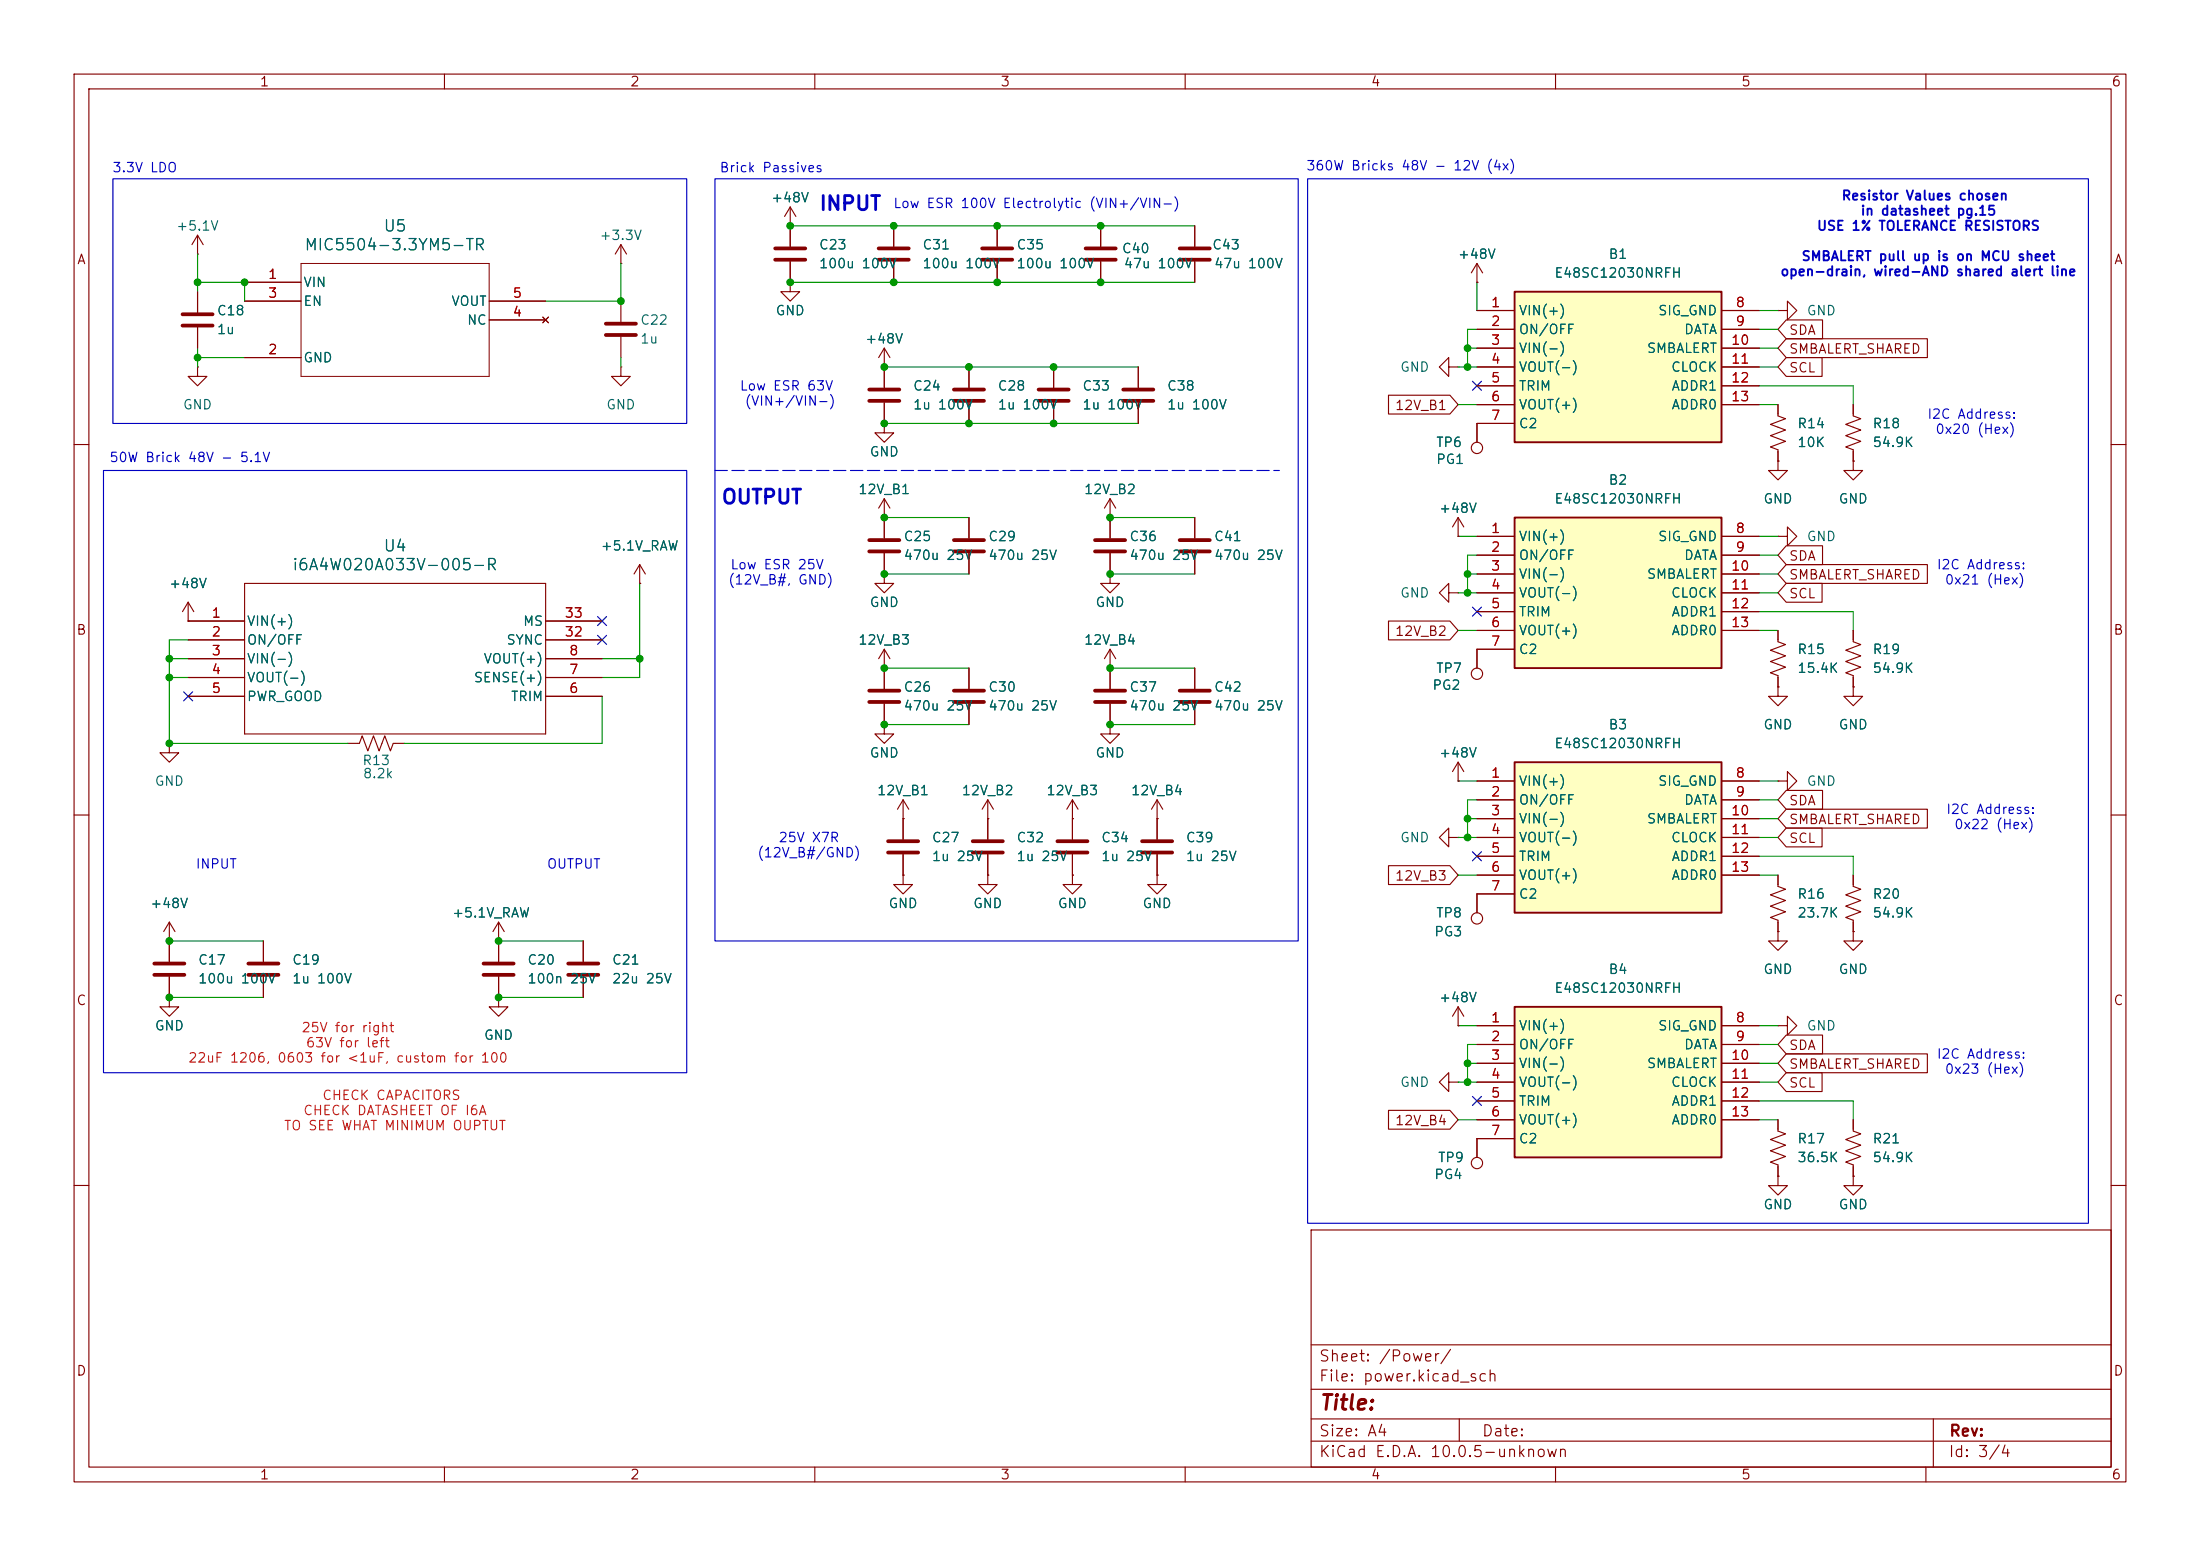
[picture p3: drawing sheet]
<svg xmlns="http://www.w3.org/2000/svg" width="297mm" height="210mm" viewBox="0 0 297 210" stroke-linecap="round" stroke-linejoin="round" font-family="sans-serif">
<g fill="none" stroke="#840000" stroke-width=".15">
<path d="M10 10h277v190h-277zM12 12h273v186h-273zM60 10v2M110 10v2M160 10v2M210 10v2M260 10v2M26.7 34.3h.1M26.7 31.8v2.5M26.7 39.4v2.8M26.7 31.8l-.8 1.2M26.7 31.8l.7 1.2"/>
<path d="M33 38.1h7.6M83.8 35.6h.1M83.8 33l-.7 1.3M83.8 33l.8 1.3M83.8 33v2.6M106.7 38.1v1.3h1.2l-1.2 1.2-1.3-1.2h1.3M106.7 38.1h.1M120.6 30.5v2.8M120.6 35.3v2.8M26.7 49.5v1.3h1.2l-1.2 1.3-1.3-1.3h1.3M26.7 49.5h.1M26.7 44.2v2.8"/>
<path d="M33 48.3h7.6M33 40.6h7.6M66 40.6h7.7M66 43.2h7.7M73.3 42.8l.7 .8M74 42.8l-.7 .8M83.8 49.5v1.3h1.3l-1.3 1.3-1.3-1.3h1.3M83.8 49.5h.1M83.8 40.6v2.8M83.8 45.5v2.8M119.4 57.2v1.2h1.2l-1.2 1.3-1.3-1.3h1.3M119.4 57.2h.1"/>
<path d="M119.4 49.5h.1M119.4 47v2.5M119.4 47l-.8 1.3M119.4 47l.7 1.3M195.6 49.5v-1.2l-1.3 1.2 1.3 1.3v-1.3h1.2M196.8 49.5h.1M199.4 57.2v2.5M10 60h2M86.4 78.7h.1M86.4 76.2l-.8 1.3M86.4 76.2l.7 1.3M86.4 76.2v2.5"/>
<path d="M119.4 69.9h.1M119.4 67.3v5.3M119.4 74.7v2.8M119.4 67.3l-.8 1.3M119.4 67.3l.7 1.3M196.8 72.4h.1M196.8 69.9l-.7 1.2M196.8 69.9l.8 1.2M196.8 69.9v2.5M285 60h2M119.4 90.2h.1M119.4 87.6v5.4"/>
<path d="M119.4 95v2.8M119.4 87.6l-.8 1.3M119.4 87.6l.7 1.3M195.6 80v-1.3l-1.3 1.3 1.3 1.3v-1.3h1.2M196.8 80h.1M199.4 87.6v2.6M240 92.7v1.3h1.3l-1.3 1.3-1.2-1.3h1.2M240 92.7h.1M10 110h2M195.6 113v-1.2l-1.3 1.2 1.3 1.3v-1.3h1.2M196.8 113h.1M240 105.4h1.3v-1.3l1.3 1.3-1.3 1.3v-1.3"/>
<path d="M240 105.4h.1M285 110h2M22.9 134.6v1.3h1.2l-1.2 1.3-1.3-1.3h1.3M22.9 134.6h.1M22.9 127h.1M22.9 124.5v5.3M22.9 131.8v2.8M22.9 124.5l-.8 1.2M22.9 124.5l.7 1.2M35.6 127v2.8M35.6 131.8v2.8M67.3 127h.1"/>
<path d="M67.3 124.5l-.8 1.2M67.3 124.5l.8 1.2M67.3 124.5v2.5M199.4 120.7v2.5M199.4 153.7v2.5M10 160h2M177 166h108v32h-108zM285 160h2M60 198v2M110 198v2M160 198v2M177 194.5h108"/>
<path d="M177 191.5h108M177 187.5h108M177 181.5h108M197 191.5v3M210 198v2M260 198v2M261 191.5v6.5"/>
<circle cx="199.4" cy="60.5" r=".76"/>
<circle cx="199.4" cy="90.9" r=".76"/>
<circle cx="199.4" cy="124" r=".76"/>
<circle cx="199.4" cy="157" r=".76"/>
</g>
<g fill="none" stroke="#840000" stroke-width=".51">
<path d="M118.6 33.5h4.1M118.6 35.1h4.1M24.6 42.4h4.1M24.6 43.9h4.1M81.8 43.7h4.1M81.8 45.2h4.1M117.3 72.9h4.1M117.3 74.4h4.1M117.3 93.2h4.1M117.3 94.7h4.1M20.8 130h4.1M20.8 131.6h4.1"/>
<path d="M33.5 130h4.1M33.5 131.6h4.1"/>
</g>
<path d="M40.6 35.6h25.4v15.2h-25.4z" fill="none" stroke="#840000" stroke-width=".14"/>
<path d="M204.5 69.9h27.9v20.3h-27.9z" fill="#ffffc2"/>
<path d="M204.5 69.9h27.9v20.3h-27.9z" fill="none" stroke="#840000" stroke-width=".25"/>
<g fill="none" stroke="#840000" stroke-width=".15">
<path d="M199.4 72.4h5.1M199.4 74.9h5.1M199.4 77.5h5.1M232.4 72.4h5.1M232.4 74.9h5.1M232.4 77.5h5.1M240 72.4h1.3v-1.3l1.3 1.3-1.3 1.3v-1.3M240 72.4h.1M199.4 80h5.1M199.4 82.6h5.1M199.4 85.1h5.1M199.4 87.6h5.1"/>
<path d="M232.4 80h5.1M232.4 82.6h5.1M232.4 85.1h5.1M240 85.1v1.5l1 .4-2 .8 2 .7-2 .8 2 .7-2 .8 1 .4v1.5M250.2 85.1v1.5l1 .4-2 .8 2 .7-2 .8 2 .7-2 .8 1 .4v1.5"/>
</g>
<path d="M204.5 135.9h27.9v20.3h-27.9z" fill="#ffffc2"/>
<path d="M204.5 135.9h27.9v20.3h-27.9z" fill="none" stroke="#840000" stroke-width=".25"/>
<g fill="none" stroke="#840000" stroke-width=".15">
<path d="M106.7 30.5h.1M106.7 27.9v5.4M106.7 35.3v2.8M106.7 27.9l-.8 1.3M106.7 27.9l.7 1.3M240 54.6v1.5l1 .4-2 .8 2 .7-2 .8 2 .8-2 .7 1 .4v1.5M240 41.9h1.3v-1.3l1.3 1.3-1.3 1.3v-1.3M240 41.9h.1M250.2 54.6v1.5l1 .4-2 .8 2 .7-2 .8 2 .8-2 .7 1 .4v1.5M240 62.2v1.3h1.3l-1.3 1.3-1.2-1.3h1.2M240 62.2h.1M250.2 62.2v1.3h1.3l-1.3 1.3-1.3-1.3h1.3"/>
<path d="M250.2 62.2h.1M250.2 92.7v1.3h1.3l-1.3 1.3-1.3-1.3h1.3M250.2 92.7h.1M196.8 138.4h.1M196.8 135.9l-.7 1.3M196.8 135.9l.8 1.3M196.8 135.9v2.5M199.4 138.4h5.1M232.4 138.4h5.1M195.6 146.1v-1.3l-1.3 1.3 1.3 1.2v-1.2h1.2M196.8 146.1h.1M199.4 141h5.1"/>
<path d="M199.4 143.5h5.1M199.4 146.1h5.1M199.4 148.6h5.1M199.4 151.1h5.1M199.4 153.7h5.1M232.4 141h5.1M232.4 143.5h5.1M232.4 146.1h5.1M232.4 148.6h5.1M232.4 151.1h5.1"/>
</g>
<path d="M104.6 33.5h4.1M104.6 35.1h4.1" fill="none" stroke="#840000" stroke-width=".51"/>
<path d="M204.5 39.4h27.9v20.3h-27.9z" fill="#ffffc2"/>
<path d="M204.5 39.4h27.9v20.3h-27.9z" fill="none" stroke="#840000" stroke-width=".25"/>
<g fill="none" stroke="#840000" stroke-width=".15">
<path d="M199.4 38.1h.1M199.4 35.6l-.8 1.2M199.4 35.6l.8 1.2M199.4 35.6v2.5M199.4 41.9h5.1M199.4 44.5h5.1M199.4 47h5.1M199.4 49.5h5.1M199.4 52.1h5.1M199.4 54.6h5.1M199.4 57.2h5.1M232.4 41.9h5.1"/>
<path d="M232.4 44.5h5.1M232.4 47h5.1M232.4 49.5h5.1M232.4 52.1h5.1M232.4 54.6h5.1M25.4 83.8h.1M25.4 81.3l-.8 1.3M25.4 81.3l.8 1.3M25.4 81.3v2.5M144.8 110.5h.1M144.8 108l-.8 1.2M144.8 108l.7 1.2"/>
<path d="M144.8 108v2.5M196.8 105.4h.1M196.8 102.9l-.7 1.2M196.8 102.9l.8 1.2M196.8 102.9v2.5"/>
</g>
<path d="M204.5 102.9h27.9v20.3h-27.9z" fill="#ffffc2"/>
<path d="M204.5 102.9h27.9v20.3h-27.9z" fill="none" stroke="#840000" stroke-width=".25"/>
<g fill="none" stroke="#840000" stroke-width=".15">
<path d="M26.7 39.4v2.8M33 38.1h7.6M106.7 38.1h.1M106.7 30.5h.1M106.7 30.5v2.8M106.7 35.3v2.8M120.6 30.5v2.8M120.6 35.3v2.8M134.6 30.5v2.8M134.6 35.3v2.8M148.6 30.5v2.8M148.6 35.3v2.8"/>
<path d="M161.3 30.5v2.8M161.3 35.3v2.8M199.4 38.1h.1M26.7 44.2v2.8M33 48.3h7.6M33 40.6h7.6M66 40.6h7.7M66 43.2h7.7M73.3 42.8l.7 .8M74 42.8l-.7 .8M119.4 57.2h.1M119.4 49.5h.1"/>
<path d="M119.4 49.5v2.8M119.4 54.4v2.8M130.8 49.5v2.8M130.8 54.4v2.8M142.2 49.5v2.8M142.2 54.4v2.8M153.7 49.5v2.8M153.7 54.4v2.8M187.4 53.3h8.3l1.1 1.3-1.1 1.3h-8.3zM199.4 41.9h5.1M199.4 44.5h5.1M199.4 47h5.1"/>
<path d="M199.4 49.5h5.1M199.4 52.1h5.1M199.4 54.6h5.1M204.5 57.2h-5.1v2.5M232.4 41.9h5.1M232.4 44.5h5.1M232.4 47h5.1M232.4 49.5h5.1M232.4 52.1h5.1M232.4 54.6h5.1M240 54.6v1.3M241.1 43.2h4.9v2.5h-4.9l-1.1-1.2z"/>
<path d="M241.1 45.7h19.1v2.6h-19.1l-1.1-1.3zM241.1 48.3h4.9v2.5h-4.9l-1.1-1.3zM250.2 54.6v1.3M33 78.7h40.7v20.4h-40.7zM86.4 78.7h.1M119.4 77.5v1.2h1.2l-1.2 1.3-1.3-1.3h1.3M119.4 77.5h.1M119.4 69.9h.1M119.4 69.9v2.7M119.4 74.7v2.8M130.8 69.9v2.7M130.8 74.7v2.8"/>
<path d="M149.9 77.5v1.2h1.2l-1.2 1.3-1.3-1.3h1.3M149.9 77.5h.1M149.9 69.9h.1M149.9 67.3v5.3M149.9 74.7v2.8M149.9 67.3l-.8 1.3M149.9 67.3l.7 1.3M161.3 69.9v2.7M161.3 74.7v2.8M196.8 72.4h.1M199.4 72.4h5.1M199.4 74.9h5.1"/>
<path d="M199.4 77.5h5.1M232.4 72.4h5.1M232.4 74.9h5.1M232.4 77.5h5.1M240 62.2h.1M240 61v1.2M241.1 76.2h19.1v2.5h-19.1l-1.1-1.2zM241.1 78.7h4.9v2.6h-4.9l-1.1-1.3zM241.1 73.7h4.9v2.5h-4.9l-1.1-1.3zM250.2 62.2h.1M250.2 61v1.2M25.4 83.8h.1"/>
<path d="M25.4 83.8h7.6M25.4 86.4h7.6M25.4 88.9h7.6M25.4 91.4h7.6M25.4 94h7.6M73.7 83.8h7.6M73.7 86.4h7.6M73.7 88.9h7.6M73.7 91.4h7.6M73.7 94h7.6M119.4 97.8v1.3h1.2l-1.2 1.2-1.3-1.2h1.3M119.4 97.8h.1"/>
<path d="M119.4 90.2h.1M119.4 90.2v2.8M119.4 95v2.8M130.8 90.2v2.8M130.8 95v2.8M149.9 90.2h.1M149.9 97.8v1.3h1.2l-1.2 1.2-1.3-1.2h1.3M149.9 97.8h.1M149.9 87.6l-.8 1.3M149.9 87.6l.7 1.3M149.9 87.6v5.4M149.9 95v2.8"/>
<path d="M161.3 90.2v2.8M161.3 95v2.8M187.4 83.8h8.3l1.1 1.3-1.1 1.3h-8.3zM199.4 80h5.1M199.4 82.6h5.1M199.4 85.1h5.1M204.5 87.6h-5.1v2.6M232.4 80h5.1M232.4 82.6h5.1M232.4 85.1h5.1M240 92.7h.1M240 85.1v1.3"/>
<path d="M240 91.4v1.3M250.2 92.7h.1M250.2 85.1v1.3M250.2 91.4v1.3M22.9 100.3v1.3h1.2l-1.2 1.3-1.3-1.3h1.3M22.9 100.3h.1M47 100.3h1.5l.4-1 .8 2 .7-2 .8 2 .7-2 .8 2 .4-1h1.5M121.9 110.5h.1M121.9 118.1v1.3h1.3l-1.3 1.3-1.3-1.3h1.3M121.9 118.1h.1M121.9 108v5.3M121.9 115.3v2.8"/>
<path d="M121.9 108l-.7 1.2M121.9 108l.8 1.2M133.3 110.5h.1M133.3 118.1v1.3h1.3l-1.3 1.3-1.2-1.3h1.2M133.3 118.1h.1M133.3 108l-.7 1.2M133.3 108l.8 1.2M133.3 108v5.3M133.3 115.3v2.8M144.8 118.1v1.3h1.2l-1.2 1.3-1.3-1.3h1.3M144.8 118.1h.1M144.8 110.5h.1"/>
<path d="M144.8 110.5v2.8M144.8 115.3v2.8M156.2 118.1v1.3h1.3l-1.3 1.3-1.3-1.3h1.3M156.2 118.1h.1M156.2 110.5h.1M156.2 108l-.8 1.2M156.2 108l.8 1.2M156.2 108v5.3M156.2 115.3v2.8M187.4 116.8h8.3l1.1 1.3-1.1 1.3h-8.3zM196.8 105.4h.1M199.4 105.4h5.1"/>
<path d="M199.4 108h5.1M199.4 110.5h5.1M199.4 113h5.1M199.4 115.6h5.1M199.4 118.1h5.1M232.4 105.4h5.1M232.4 108h5.1M232.4 110.5h5.1M232.4 113h5.1M232.4 115.6h5.1M232.4 118.1h5.1M240 118.1v1.5l1 .4-2 .8 2 .7-2 .8 2 .8-2 .7 1 .4v1.5"/>
<path d="M241.1 106.7h4.9v2.5h-4.9l-1.1-1.2zM241.1 109.2h19.1v2.6h-19.1l-1.1-1.3zM241.1 111.8h4.9v2.5h-4.9l-1.1-1.3zM250.2 118.1v1.5l1 .4-2 .8 2 .7-2 .8 2 .8-2 .7 1 .4v1.5M22.9 127h.1M22.9 134.6h.1M22.9 127v2.8M22.9 131.8v2.8M35.6 127v2.8M35.6 131.8v2.8M67.3 134.6v1.3h1.3l-1.3 1.3-1.3-1.3h1.3M67.3 134.6h.1"/>
<path d="M67.3 127h.1M67.3 127v2.8M67.3 131.8v2.8M78.7 127v2.8M78.7 131.8v2.8M196.8 138.4h.1M199.4 138.4h5.1M204.5 120.7h-5.1v2.5M232.4 138.4h5.1M240 125.7v1.3h1.3l-1.3 1.3-1.2-1.3h1.2M240 125.7h.1M240 138.4h1.3v-1.2l1.3 1.2-1.3 1.3v-1.3"/>
<path d="M240 138.4h.1M241.1 139.7h4.9v2.5h-4.9l-1.1-1.2zM250.2 125.7v1.3h1.3l-1.3 1.3-1.3-1.3h1.3M250.2 125.7h.1M187.4 149.9h8.3l1.1 1.2-1.1 1.3h-8.3zM199.4 141h5.1M199.4 143.5h5.1M199.4 146.1h5.1M199.4 148.6h5.1M199.4 151.1h5.1M204.5 153.7h-5.1v2.5M232.4 141h5.1"/>
<path d="M232.4 143.5h5.1M232.4 146.1h5.1M232.4 148.6h5.1M232.4 151.1h5.1M240 158.8v1.2h1.3l-1.3 1.3-1.2-1.3h1.2M240 158.8h.1M240 151.1v1.6l1 .3-2 .8 2 .8-2 .7 2 .8-2 .7 1 .4v1.6M241.1 142.2h19.1v2.6h-19.1l-1.1-1.3zM241.1 144.8h4.9v2.5h-4.9l-1.1-1.2zM250.2 151.1v1.6l1 .3-2 .8 2 .8-2 .7 2 .8-2 .7 1 .4v1.6M250.2 158.8v1.2h1.3l-1.3 1.3-1.3-1.3h1.3M250.2 158.8h.1"/>
</g>
<g fill="none" stroke="#840000" stroke-width=".51">
<path d="M132.6 33.5h4.1M132.6 35.1h4.1M146.6 33.5h4M146.6 35.1h4M159.3 33.5h4M159.3 35.1h4M117.3 52.6h4.1M117.3 54.1h4.1M128.8 52.6h4M128.8 54.1h4M140.2 52.6h4.1M140.2 54.1h4.1"/>
<path d="M151.6 52.6h4.1M151.6 54.1h4.1M128.8 72.9h4M128.8 74.4h4M147.8 72.9h4.1M147.8 74.4h4.1M159.3 72.9h4M159.3 74.4h4M128.8 93.2h4M128.8 94.7h4M147.8 93.2h4.1M147.8 94.7h4.1"/>
<path d="M159.3 93.2h4M159.3 94.7h4M119.9 113.5h4.1M119.9 115.1h4.1M131.3 113.5h4.1M131.3 115.1h4.1M142.7 113.5h4.1M142.7 115.1h4.1M154.2 113.5h4M154.2 115.1h4M65.3 130h4M65.3 131.6h4"/>
<path d="M76.7 130h4.1M76.7 131.6h4.1"/>
</g>
<path d="M96.5 63.5h76.2" fill="none" stroke="#0000c2" stroke-width=".15" stroke-dasharray="1.7 .6"/>
<g fill="none" stroke="#009600" stroke-width=".15">
<path d="M26.7 38.1h6.3v2.5M26.7 34.3v5.1M83.8 35.6v5h-10.1M106.7 30.5h54.6M106.7 38.1h54.6M199.4 38.1v3.8M26.7 47v2.5M26.7 48.3h6.3M83.8 48.3v1.2M119.4 57.2h34.3M119.4 49.5h34.3M196.8 49.5h2.6"/>
<path d="M196.8 54.6h2.6M198.1 47h1.3M199.4 44.5h-1.3v5M237.5 52.1h12.7v2.5M237.5 47h2.5M237.5 49.5h2.5M237.5 54.6h2.5M237.5 44.5h2.5M237.5 41.9h2.5M86.4 78.7v12.7h-5.1M119.4 77.5h11.4M119.4 69.9h11.4"/>
<path d="M149.9 77.5h11.4M149.9 69.9h11.4M196.8 72.4h2.6M198.1 77.5h1.3M199.4 74.9h-1.3v5.1M237.5 77.5h2.5M237.5 72.4h2.5M237.5 74.9h2.5M22.9 91.4h2.5M22.9 88.9h2.5M25.4 86.4h-2.5v13.9h24.1M81.3 94v6.3h-26.7"/>
<path d="M81.3 88.9h5.1M119.4 90.2h11.4M119.4 97.8h11.4M149.9 90.2h11.4M149.9 97.8h11.4M196.8 80h2.6M196.8 85.1h2.6M237.5 80h2.5M237.5 82.6h12.7v2.5M237.5 85.1h2.5M196.8 113h2.6M196.8 118.1h2.6"/>
<path d="M196.8 105.4h2.6M198.1 110.5h1.3M199.4 108h-1.3v5M237.5 113h2.5M237.5 115.6h12.7v2.5M237.5 110.5h2.5M237.5 118.1h2.5M237.5 108h2.5M237.5 105.4h2.5M22.9 134.6h12.7M22.9 127h12.7M67.3 134.6h11.4"/>
<path d="M67.3 127h11.4M196.8 138.4h2.6M237.5 138.4h2.5M196.8 146.1h2.6M196.8 151.1h2.6M198.1 143.5h1.3M199.4 141h-1.3v5.1M237.5 148.6h12.7v2.5M237.5 146.1h2.5M237.5 151.1h2.5M237.5 141h2.5M237.5 143.5h2.5"/>
</g>
<g fill="none" stroke="#000084" stroke-width=".15">
<path d="M198.8 51.5l1.2 1.2M200 51.5l-1.2 1.2M24.8 93.4l1.2 1.2M26 93.4l-1.2 1.2M80.7 85.8l1.2 1.2M80.7 83.2l1.2 1.2M81.9 85.8l-1.2 1.2M81.9 83.2l-1.2 1.2M198.8 81.9l1.2 1.3M200 81.9l-1.2 1.3M198.8 115l1.2 1.2M200 115l-1.2 1.2"/>
<path d="M198.8 148l1.2 1.2M200 148l-1.2 1.2"/>
</g>
<path d="M15.2 24.1h77.5v33.1h-77.5zM96.5 24.1h78.8v102.9h-78.8zM176.5 24.1h105.4v141h-105.4zM14 63.5h78.7v81.3h-78.7z" fill="none" stroke="#0000c2" stroke-width=".15"/>
<g fill="#009600" stroke="#009600" stroke-width=".14">
<circle cx="198.1" cy="49.5" r=".46"/>
<circle cx="198.1" cy="47" r=".46"/>
<circle cx="198.1" cy="113" r=".46"/>
<circle cx="198.1" cy="110.5" r=".46"/>
<circle cx="198.1" cy="80" r=".46"/>
<circle cx="198.1" cy="77.5" r=".46"/>
<circle cx="198.1" cy="146.1" r=".46"/>
<circle cx="198.1" cy="143.5" r=".46"/>
<circle cx="134.6" cy="30.5" r=".46"/>
<circle cx="120.6" cy="30.5" r=".46"/>
<circle cx="142.2" cy="49.5" r=".46"/>
<circle cx="142.2" cy="57.2" r=".46"/>
<circle cx="130.8" cy="49.5" r=".46"/>
<circle cx="119.4" cy="49.5" r=".46"/>
<circle cx="130.8" cy="57.2" r=".46"/>
<circle cx="119.4" cy="57.2" r=".46"/>
<circle cx="119.4" cy="69.9" r=".46"/>
<circle cx="119.4" cy="77.5" r=".46"/>
<circle cx="148.6" cy="30.5" r=".46"/>
<circle cx="149.9" cy="77.5" r=".46"/>
<circle cx="149.9" cy="90.2" r=".46"/>
<circle cx="149.9" cy="69.9" r=".46"/>
<circle cx="67.3" cy="127" r=".46"/>
<circle cx="67.3" cy="134.6" r=".46"/>
<circle cx="22.9" cy="100.3" r=".46"/>
<circle cx="22.9" cy="134.6" r=".46"/>
<circle cx="22.9" cy="127" r=".46"/>
<circle cx="119.4" cy="97.8" r=".46"/>
<circle cx="119.4" cy="90.2" r=".46"/>
<circle cx="86.4" cy="88.9" r=".46"/>
<circle cx="83.8" cy="40.6" r=".46"/>
<circle cx="106.7" cy="30.5" r=".46"/>
<circle cx="106.7" cy="38.1" r=".46"/>
<circle cx="26.7" cy="38.1" r=".46"/>
<circle cx="33" cy="38.1" r=".46"/>
<circle cx="26.7" cy="48.3" r=".46"/>
<circle cx="22.9" cy="88.9" r=".46"/>
<circle cx="22.9" cy="91.4" r=".46"/>
<circle cx="134.6" cy="38.1" r=".46"/>
<circle cx="148.6" cy="38.1" r=".46"/>
<circle cx="120.6" cy="38.1" r=".46"/>
<circle cx="149.9" cy="97.8" r=".46"/>
</g>
<text font-size="2" fill="#840000" x="178" y="190.8">Title:</text>
<g font-size="1.9" fill="#0000c2">
<text x="110.5" y="28.9">INPUT</text>
<text x="97.3" y="68.5">OUTPUT</text>
</g>
<g font-size="1.5" fill="#006464">
<text x="41" y="34.2">MIC5504-3.3YM5-TR</text>
<text x="51.7" y="31.6">U5</text>
<text x="39.4" y="77.4">i6A4W020A033V-005-R</text>
<text x="51.7" y="74.8">U4</text>
</g>
<g font-size="1.5" fill="#840000">
<text x="178" y="184.1">Sheet: /Power/</text>
<text x="178" y="186.8">File: power.kicad_sch</text>
<text x="178" y="197">KiCad E.D.A. 10.0.5-unknown</text>
<text x="178" y="194.2">Size: A4</text>
<text x="200" y="194.2">Date:</text>
<text x="263" y="197">Id: 3/4</text>
<text x="263" y="194.2">Rev:</text>
</g>
<g font-size="1.3" fill="#840000">
<text x="35" y="12">1</text>
<text x="85" y="12">2</text>
<text x="135" y="12">3</text>
<text x="185" y="12">4</text>
<text x="235" y="12">5</text>
<text x="285" y="12">6</text>
<text x="10.3" y="36">A</text>
<text x="285.3" y="36">A</text>
<text x="241.4" y="45.5">SDA</text>
<text x="241.4" y="48">SMBALERT_SHARED</text>
<text x="241.4" y="50.6">SCL</text>
<text x="188.2" y="55.7">12V_B1</text>
<text x="241.4" y="76">SDA</text>
<text x="241.4" y="78.5">SMBALERT_SHARED</text>
<text x="241.4" y="81.1">SCL</text>
<text x="10.2" y="86">B</text>
<text x="188.2" y="86.1">12V_B2</text>
<text x="285.2" y="86">B</text>
<text x="241.4" y="109">SDA</text>
<text x="241.4" y="111.5">SMBALERT_SHARED</text>
<text x="188.2" y="119.2">12V_B3</text>
<text x="241.4" y="114.1">SCL</text>
<text x="10.2" y="136">C</text>
<text x="285.2" y="136">C</text>
<text x="241.4" y="142">SDA</text>
<text x="241.4" y="144.6">SMBALERT_SHARED</text>
<text x="241.4" y="147.1">SCL</text>
<text x="188.2" y="152.2">12V_B4</text>
<text x="10.2" y="186">D</text>
<text x="285.2" y="186">D</text>
<text x="35" y="200">1</text>
<text x="85" y="200">2</text>
<text x="135" y="200">3</text>
<text x="185" y="200">4</text>
<text x="235" y="200">5</text>
<text x="285" y="200">6</text>
</g>
<g font-size="1.3" fill="#0000c2">
<text x="15.1" y="23.6">3.3V LDO</text>
<text x="97.1" y="23.6">Brick Passives</text>
<text x="176.3" y="23.3">360W Bricks 48V - 12V (4x)</text>
<text x="120.5" y="28.4">Low ESR 100V Electrolytic (VIN+/VIN-)</text>
<text x="248.5" y="27.3">Resistor Values chosen</text>
<text x="251.1" y="29.4">in datasheet pg.15</text>
<text x="243.1" y="35.5">SMBALERT pull up is on MCU sheet</text>
<text x="245.2" y="31.4">USE 1% TOLERANCE RESISTORS</text>
<text x="240.3" y="37.6">open-drain, wired-AND shared alert line</text>
<text x="99.8" y="53">Low ESR 63V</text>
<text x="100.4" y="55.1">(VIN+/VIN-)</text>
<text x="260.1" y="56.8">I2C Address:</text>
<text x="261.2" y="58.9">0x20 (Hex)</text>
<text x="14.7" y="62.7">50W Brick 48V - 5.1V</text>
<text x="98.5" y="77.2">Low ESR 25V</text>
<text x="261.4" y="77.2">I2C Address:</text>
<text x="98.2" y="79.2">(12V_B#, GND)</text>
<text x="262.5" y="79.2">0x21 (Hex)</text>
<text x="105" y="114">25V X7R</text>
<text x="262.6" y="110.2">I2C Address:</text>
<text x="263.7" y="112.2">0x22 (Hex)</text>
<text x="26.3" y="117.6">INPUT</text>
<text x="73.7" y="117.6">OUTPUT</text>
<text x="102.1" y="116">(12V_B#/GND)</text>
<text x="261.4" y="143.2">I2C Address:</text>
<text x="262.5" y="145.2">0x23 (Hex)</text>
</g>
<g font-size="1.3" fill="#006464">
<text x="104" y="27.6">+48V</text>
<text x="23.7" y="31.4">+5.1V</text>
<text x="80.9" y="32.7">+3.3V</text>
<text x="110.5" y="34">C23</text>
<text x="124.4" y="34">C31</text>
<text x="137.1" y="34">C35</text>
<text x="151.4" y="34.5">C40</text>
<text x="163.6" y="34">C43</text>
<text x="196.7" y="35.3">+48V</text>
<text x="217.1" y="35.3">B1</text>
<text x="40.9" y="39.1">VIN</text>
<text x="40.9" y="41.6">EN</text>
<text x="60.8" y="41.6">VOUT</text>
<text x="110.5" y="36.5">100u 100V</text>
<text x="124.4" y="36.5">100u 100V</text>
<text x="137.1" y="36.5">100u 100V</text>
<text x="151.6" y="36.5">47u 100V</text>
<text x="163.8" y="36.5">47u 100V</text>
<text x="209.8" y="37.8">E48SC12030NRFH</text>
<text x="29.2" y="42.9">C18</text>
<text x="29.2" y="45.4">1u</text>
<text x="63" y="44.1">NC</text>
<text x="86.3" y="44.1">C22</text>
<text x="86.3" y="46.7">1u</text>
<text x="104.6" y="42.9">GND</text>
<text x="116.7" y="46.7">+48V</text>
<text x="205" y="42.9">VIN(+)</text>
<text x="205" y="45.4">ON/OFF</text>
<text x="205" y="48">VIN(-)</text>
<text x="222.2" y="48">SMBALERT</text>
<text x="223.8" y="42.9">SIG_GND</text>
<text x="227.3" y="45.4">DATA</text>
<text x="243.8" y="42.9">GND</text>
<text x="40.9" y="49.2">GND</text>
<text x="123.2" y="53">C24</text>
<text x="134.6" y="53">C28</text>
<text x="146" y="53">C33</text>
<text x="157.5" y="53">C38</text>
<text x="188.9" y="50.5">GND</text>
<text x="205" y="50.5">VOUT(-)</text>
<text x="205" y="53">TRIM</text>
<text x="225.5" y="50.5">CLOCK</text>
<text x="225.6" y="53">ADDR1</text>
<text x="24.6" y="55.6">GND</text>
<text x="81.8" y="55.6">GND</text>
<text x="123.2" y="55.6">1u 100V</text>
<text x="134.6" y="55.6">1u 100V</text>
<text x="146" y="55.6">1u 100V</text>
<text x="157.5" y="55.6">1u 100V</text>
<text x="205" y="55.6">VOUT(+)</text>
<text x="205" y="58.1">C2</text>
<text x="225.6" y="55.6">ADDR0</text>
<text x="242.6" y="58.1">R14</text>
<text x="252.7" y="58.1">R18</text>
<text x="117.3" y="61.9">GND</text>
<text x="193.8" y="60.7">TP6</text>
<text x="193.8" y="62.9">PG1</text>
<text x="217.1" y="65.7">B2</text>
<text x="242.6" y="60.7">10K</text>
<text x="252.7" y="60.7">54.9K</text>
<text x="115.8" y="67">12V_B1</text>
<text x="146.3" y="67">12V_B2</text>
<text x="194.2" y="69.5">+48V</text>
<text x="209.8" y="68.3">E48SC12030NRFH</text>
<text x="238" y="68.3">GND</text>
<text x="248.1" y="68.3">GND</text>
<text x="81" y="74.6">+5.1V_RAW</text>
<text x="121.9" y="73.4">C25</text>
<text x="121.9" y="75.9">470u 25V</text>
<text x="133.3" y="73.4">C29</text>
<text x="133.3" y="75.9">470u 25V</text>
<text x="152.4" y="73.4">C36</text>
<text x="152.4" y="75.9">470u 25V</text>
<text x="163.8" y="73.4">C41</text>
<text x="163.8" y="75.9">470u 25V</text>
<text x="205" y="73.4">VIN(+)</text>
<text x="205" y="75.9">ON/OFF</text>
<text x="223.8" y="73.4">SIG_GND</text>
<text x="227.3" y="75.9">DATA</text>
<text x="243.8" y="73.4">GND</text>
<text x="22.7" y="79.7">+48V</text>
<text x="117.3" y="82.2">GND</text>
<text x="147.8" y="82.2">GND</text>
<text x="188.9" y="81">GND</text>
<text x="205" y="78.4">VIN(-)</text>
<text x="205" y="81">VOUT(-)</text>
<text x="205" y="83.5">TRIM</text>
<text x="222.2" y="78.4">SMBALERT</text>
<text x="225.5" y="81">CLOCK</text>
<text x="225.6" y="83.5">ADDR1</text>
<text x="33.2" y="84.8">VIN(+)</text>
<text x="33.2" y="87.3">ON/OFF</text>
<text x="33.2" y="89.9">VIN(-)</text>
<text x="65.2" y="89.9">VOUT(+)</text>
<text x="68.3" y="87.3">SYNC</text>
<text x="70.5" y="84.8">MS</text>
<text x="115.8" y="87.3">12V_B3</text>
<text x="146.3" y="87.3">12V_B4</text>
<text x="205" y="86.1">VOUT(+)</text>
<text x="205" y="88.6">C2</text>
<text x="225.6" y="86.1">ADDR0</text>
<text x="242.6" y="88.6">R15</text>
<text x="252.7" y="88.6">R19</text>
<text x="33.2" y="92.4">VOUT(-)</text>
<text x="33.2" y="94.9">PWR_GOOD</text>
<text x="63.9" y="92.4">SENSE(+)</text>
<text x="68.9" y="94.9">TRIM</text>
<text x="121.9" y="93.7">C26</text>
<text x="133.3" y="93.7">C30</text>
<text x="152.4" y="93.7">C37</text>
<text x="163.8" y="93.7">C42</text>
<text x="193.3" y="93.4">PG2</text>
<text x="193.8" y="91.1">TP7</text>
<text x="242.6" y="91.1">15.4K</text>
<text x="252.7" y="91.1">54.9K</text>
<text x="121.9" y="96.2">470u 25V</text>
<text x="133.3" y="96.2">470u 25V</text>
<text x="152.4" y="96.2">470u 25V</text>
<text x="163.8" y="96.2">470u 25V</text>
<text x="209.8" y="101.3">E48SC12030NRFH</text>
<text x="217.1" y="98.8">B3</text>
<text x="238" y="98.8">GND</text>
<text x="248.1" y="98.8">GND</text>
<text x="20.8" y="106.4">GND</text>
<text x="48.8" y="103.6">R13</text>
<text x="48.9" y="105.4">8.2k</text>
<text x="117.3" y="102.6">GND</text>
<text x="118.3" y="107.6">12V_B1</text>
<text x="129.7" y="107.6">12V_B2</text>
<text x="141.2" y="107.6">12V_B3</text>
<text x="147.8" y="102.6">GND</text>
<text x="152.6" y="107.6">12V_B4</text>
<text x="194.2" y="102.6">+48V</text>
<text x="205" y="106.4">VIN(+)</text>
<text x="223.8" y="106.4">SIG_GND</text>
<text x="243.8" y="106.4">GND</text>
<text x="125.7" y="114">C27</text>
<text x="137.1" y="114">C32</text>
<text x="148.6" y="114">C34</text>
<text x="160" y="114">C39</text>
<text x="188.9" y="114">GND</text>
<text x="205" y="108.9">ON/OFF</text>
<text x="205" y="111.5">VIN(-)</text>
<text x="205" y="114">VOUT(-)</text>
<text x="222.2" y="111.5">SMBALERT</text>
<text x="225.5" y="114">CLOCK</text>
<text x="227.3" y="108.9">DATA</text>
<text x="125.7" y="116.5">1u 25V</text>
<text x="137.1" y="116.5">1u 25V</text>
<text x="148.6" y="116.5">1u 25V</text>
<text x="160" y="116.5">1u 25V</text>
<text x="205" y="116.5">TRIM</text>
<text x="205" y="119.1">VOUT(+)</text>
<text x="225.6" y="116.5">ADDR1</text>
<text x="225.6" y="119.1">ADDR0</text>
<text x="20.2" y="122.9">+48V</text>
<text x="60.9" y="124.2">+5.1V_RAW</text>
<text x="119.9" y="122.9">GND</text>
<text x="131.3" y="122.9">GND</text>
<text x="142.7" y="122.9">GND</text>
<text x="154.1" y="122.9">GND</text>
<text x="193.8" y="124.2">TP8</text>
<text x="205" y="121.6">C2</text>
<text x="242.6" y="121.6">R16</text>
<text x="242.6" y="124.2">23.7K</text>
<text x="252.7" y="121.6">R20</text>
<text x="252.7" y="124.2">54.9K</text>
<text x="26.7" y="130.5">C17</text>
<text x="39.4" y="130.5">C19</text>
<text x="71.1" y="130.5">C20</text>
<text x="82.5" y="130.5">C21</text>
<text x="193.5" y="126.7">PG3</text>
<text x="217.1" y="131.8">B4</text>
<text x="238" y="131.8">GND</text>
<text x="248.1" y="131.8">GND</text>
<text x="26.7" y="133">100u 100V</text>
<text x="39.4" y="133">1u 100V</text>
<text x="71.1" y="133">100n 25V</text>
<text x="82.5" y="133">22u 25V</text>
<text x="194.2" y="135.6">+48V</text>
<text x="209.8" y="134.3">E48SC12030NRFH</text>
<text x="20.8" y="139.4">GND</text>
<text x="65.2" y="140.7">GND</text>
<text x="205" y="139.4">VIN(+)</text>
<text x="205" y="141.9">ON/OFF</text>
<text x="223.8" y="139.4">SIG_GND</text>
<text x="227.3" y="141.9">DATA</text>
<text x="243.8" y="139.4">GND</text>
<text x="188.9" y="147">GND</text>
<text x="205" y="144.5">VIN(-)</text>
<text x="205" y="147">VOUT(-)</text>
<text x="205" y="149.6">TRIM</text>
<text x="222.2" y="144.5">SMBALERT</text>
<text x="225.5" y="147">CLOCK</text>
<text x="225.6" y="149.6">ADDR1</text>
<text x="205" y="152.1">VOUT(+)</text>
<text x="205" y="154.6">C2</text>
<text x="225.6" y="152.1">ADDR0</text>
<text x="242.6" y="154.6">R17</text>
<text x="252.7" y="154.6">R21</text>
<text x="193.5" y="159.5">PG4</text>
<text x="194" y="157.2">TP9</text>
<text x="242.6" y="157.2">36.5K</text>
<text x="252.7" y="157.2">54.9K</text>
<text x="238" y="163.5">GND</text>
<text x="248.1" y="163.5">GND</text>
</g>
<g font-size="1.3" fill="#a90000">
<text x="36.1" y="38">1</text>
<text x="36.1" y="40.5">3</text>
<text x="69.1" y="40.5">5</text>
<text x="201.2" y="41.8">1</text>
<text x="234.2" y="41.8">8</text>
<text x="69.1" y="43">4</text>
<text x="201.2" y="44.3">2</text>
<text x="201.2" y="46.9">3</text>
<text x="233.6" y="46.9">10</text>
<text x="234.2" y="44.3">9</text>
<text x="36.1" y="48.1">2</text>
<text x="201.2" y="49.4">4</text>
<text x="201.2" y="51.9">5</text>
<text x="233.6" y="49.4">11</text>
<text x="233.6" y="51.9">12</text>
<text x="201.2" y="54.5">6</text>
<text x="201.2" y="57">7</text>
<text x="233.6" y="54.5">13</text>
<text x="201.2" y="72.3">1</text>
<text x="201.2" y="74.8">2</text>
<text x="201.2" y="77.3">3</text>
<text x="233.6" y="77.3">10</text>
<text x="234.2" y="72.3">8</text>
<text x="234.2" y="74.8">9</text>
<text x="28.5" y="83.7">1</text>
<text x="76.1" y="83.7">33</text>
<text x="201.2" y="79.9">4</text>
<text x="201.2" y="82.4">5</text>
<text x="233.6" y="79.9">11</text>
<text x="233.6" y="82.4">12</text>
<text x="28.5" y="86.2">2</text>
<text x="28.5" y="88.8">3</text>
<text x="76.1" y="86.2">32</text>
<text x="76.7" y="88.8">8</text>
<text x="201.2" y="85">6</text>
<text x="201.2" y="87.5">7</text>
<text x="233.6" y="85">13</text>
<text x="28.5" y="91.3">4</text>
<text x="28.5" y="93.8">5</text>
<text x="76.7" y="93.8">6</text>
<text x="76.7" y="91.3">7</text>
<text x="201.2" y="105.3">1</text>
<text x="201.2" y="107.8">2</text>
<text x="234.2" y="105.3">8</text>
<text x="234.2" y="107.8">9</text>
<text x="201.2" y="110.4">3</text>
<text x="201.2" y="112.9">4</text>
<text x="233.6" y="110.4">10</text>
<text x="233.6" y="112.9">11</text>
<text x="201.2" y="115.4">5</text>
<text x="201.2" y="118">6</text>
<text x="233.6" y="115.4">12</text>
<text x="233.6" y="118">13</text>
<text x="201.2" y="120.5">7</text>
<text x="201.2" y="138.3">1</text>
<text x="201.2" y="140.8">2</text>
<text x="201.2" y="143.4">3</text>
<text x="233.6" y="143.4">10</text>
<text x="234.2" y="138.3">8</text>
<text x="234.2" y="140.8">9</text>
<text x="201.2" y="145.9">4</text>
<text x="201.2" y="148.5">5</text>
<text x="233.6" y="145.9">11</text>
<text x="233.6" y="148.5">12</text>
<text x="201.2" y="151">6</text>
<text x="201.2" y="153.5">7</text>
<text x="233.6" y="151">13</text>
</g>
<g font-size="1.3" fill="#ff051c">
<text x="25.3" y="143.7">22uF 1206, 0603 for &lt;1uF, custom for 100</text>
<text x="40.6" y="139.6">25V for right</text>
<text x="41.2" y="141.7">63V for left</text>
</g>
<g font-size="1.3" fill="#ff2501">
<text x="43.4" y="148.8">CHECK CAPACITORS</text>
<text x="38.2" y="152.9">TO SEE WHAT MINIMUM OUPTUT</text>
<text x="40.8" y="150.8">CHECK DATASHEET OF I6A</text>
</g>
</svg>
